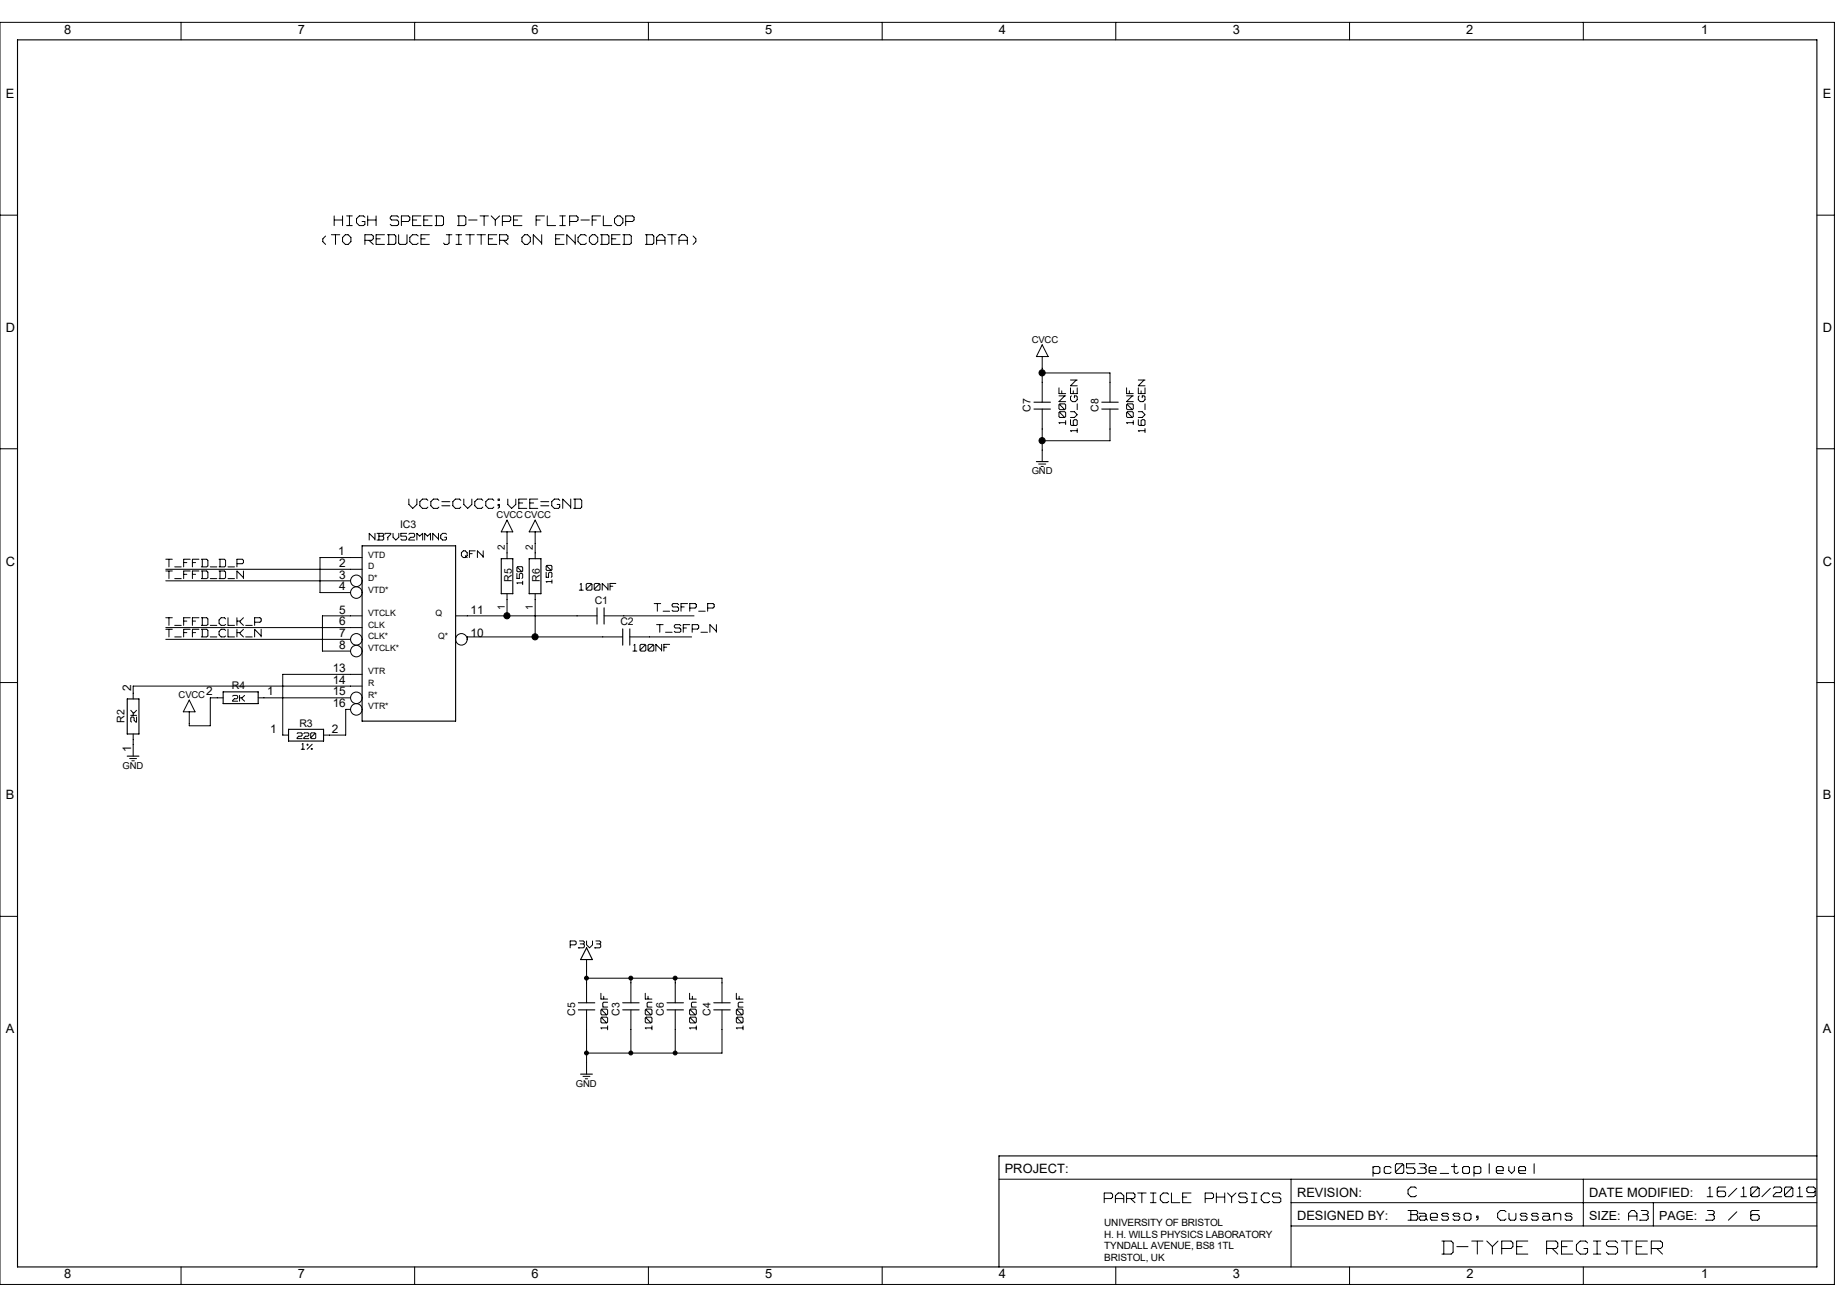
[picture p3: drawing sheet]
<svg xmlns="http://www.w3.org/2000/svg" width="420mm" height="297mm" viewBox="0 0 420 297" stroke-linecap="round" stroke-linejoin="round" font-family="sans-serif">
<g fill="none" stroke="#000" stroke-width=".25">
<path d="M4 9.1h408.9v278.8h-408.9zM235 93h3.7M235 91.4h3.7M250.4 93h3.7M250.4 91.4h3.7M235.5 104.9h2.7M82.3 124h21.2v39.9h-21.2zM113.9 127h2.6v7.9h-2.6zM120.3 127h2.6v7.9h-2.6zM135.7 138.1v3.7M137.3 138.1v3.7M28.9 158.8h2.7v8h-2.7z"/>
<path d="M50.7 157.2h8v2.7h-8zM141.5 142.9v3.7M143.1 142.9v3.7M28.9 171.8h2.7M65.6 165.7h7.9v2.7h-7.9zM133.3 215.4l1.3 2.7h-2.6zM131.4 227.9h3.8M131.4 229.5h3.8M141.5 227.9h3.7M141.5 229.5h3.7M151.6 227.9h3.7M151.6 229.5h3.7"/>
<path d="M162.2 227.9h3.7M162.2 229.5h3.7M132 244.1h2.6M412.9 262.7h-185.9v25.2"/>
</g>
<g fill="none" stroke="#000" stroke-width=".23">
<path d="M0 5.1h416.9v286.8h-416.9zM41.1 5.1v4M94.2 5.1v4M147.4 5.1v4M200.5 5.1v4M253.6 5.1v4M306.7 5.1v4M359.8 5.1v4M0 48.9h4M73.4 54.3v.6l.6 .6M74 53.6l-.6 .7M75.3 53.3h1.9"/>
<path d="M75.9 49.1v2.2M76 50h1.8M76.2 53.4v2.1M77.9 54v.9l.6 .6M77.9 49.1v2.2M78.5 53.3l-.6 .7M78.5 53.3h.6M78.5 55.5h.6M78.8 49.1h1.3M78.8 51.3h1.3M79.1 53.3l.7 .7M79.4 49.1v2.1"/>
<path d="M79.8 54v.9l-.7 .6M81 50.6l.7 .7M81.7 49.1l-.7 .6v.9M81.7 49.1h.8M81.7 51.3h.8M82.3 50.3h.6M82.6 49.1l.3 .3M82.9 53.3h1.6M82.9 50.3v.6M82.9 53.4v2.1M82.9 51l-.3 .3M83 54.6h1.5"/>
<path d="M83.6 49.1v2.2M83.6 50h1.8M83.9 54.7l.9 .8M84.5 53.3l.3 .3M84.8 54.3l-.3 .3M84.8 53.7v.5M85.5 53.3h1.9M85.5 49.1v2.2M85.5 53.4v2.1M85.5 55.5h1.9M85.5 54.3h.9M88.1 53.3h1.5l.4 .3"/>
<path d="M88.3 53.4v2.1M88.7 49.4v.3M88.7 49.7l.3 .3M88.7 51l.3 .3M89 49.1l-.3 .2M89 49.1h1.2M89 51.3h1.2M89 50h1.2M90 53.7v1.5l-.4 .3h-1.5M90.3 49.1l.3 .3M90.3 50l.3 .3M90.6 53.3v1.9l.3 .3h1.2"/>
<path d="M90.6 50.4v.5M90.6 51l-.3 .3M91.3 50.3h1.5M92.5 53.3v1.9l-.3 .3M92.8 49.1h-1.6v2.2M92.8 49.1l.3 .3M93.1 49.4v.6M93.1 54v.9l.7 .6M93.1 50l-.3 .3M93.8 53.3l-.7 .7M93.8 53.3h.9M93.8 55.5h.9"/>
<path d="M93.8 51.3h1.9M93.8 50h.9M94.7 53.3l.3 .3M95 55.2l-.3 .3M95.7 53.3h1.9M95.7 53.4v2.1M95.7 49.1h-1.9v2.2M95.7 55.5h1.9M95.7 54.3h.9M96.4 51.3h1.8M96.4 50h.8M98.2 49.1h-1.9v2.2"/>
<path d="M98.9 49.1h1.5M98.9 51.3h1.5M99.2 49.1v2.1M100.5 49.1l.3 .3M100.8 55.2l.3 .3M100.8 49.4v1.5M100.8 51l-.3 .3M101.4 53.3h1.3M102.1 53.4v1.8l-.4 .3h-.6M103.6 53.3h1.3M103.6 55.5h1.3M104 49.1h1.5l.4 .3"/>
<path d="M104.3 49.1v2.1M104.3 53.4v2.1M105.9 53.3h1.9M105.9 51l-.4 .3h-1.5M105.9 49.4v1.5M106.5 50h1.9M106.8 53.4v2.1M108.4 53.3h1.9M109.1 49.1h1.9M109.3 53.4v2.1M110 49.1v2.2M111 53.3h1.9"/>
<path d="M111 53.4v2.1h1.9M111 54.3h.9M111.6 49.1l.9 .9M112.6 50v1.3M113.5 53.4v2.1M113.5 53.3h1.6M113.5 49.1l-.9 .9M113.6 54.6h1.5M114.2 50.3h1.5M114.5 54.7l.9 .8M115.1 53.3l.3 .3M115.4 54.3l-.3 .3"/>
<path d="M115.4 53.7v.5M115.7 49.1h-1.5v2.2M115.7 49.1l.4 .3M116.1 50l-.4 .3M116.1 49.4v.6M116.8 51.3h1.8M116.8 50h.8M118.6 54v.9l.7 .6M118.6 49.1h-1.9v2.2M119.3 53.3l-.7 .7M119.3 53.3h.5M119.3 55.5h.5"/>
<path d="M119.9 53.3l.6 .7M120.5 54v.9l-.6 .6M121.2 53.3l1.9 1.9M121.2 53.4v2.1M121.9 50h.9M123.1 53.3v2.2M123.7 49.1h-1.9v2.2M124.4 49.1v2.2M124.4 51.3h1.9M126.3 53.3h1.9M126.3 53.4v2.1h1.9M126.3 54.3h.9"/>
<path d="M127.2 49.1h1.3M127.2 51.3h1.3M127.8 49.1v2.1M128.8 53.3l1.9 1.9M128.8 53.4v2.1M129.5 50.3h1.5M130.7 53.3v2.2M131 49.1h-1.5v2.2M131 49.1l.4 .3M131.4 49.4v.6M131.4 54v.9l.6 .6M131.4 50l-.4 .3"/>
<path d="M132 53.3l-.6 .7M132 53.3h.9M132 55.5h.9M132 50h1.9M132.9 53.3l.4 .3M133.3 55.2l-.4 .3M133.9 54v.9l.7 .6h.6M134.6 50h.9M135.2 53.3h-.6l-.7 .7M135.2 53.3l.6 .7M135.8 54v.9l-.6 .6M136.5 53.3h1.5"/>
<path d="M136.5 55.5h1.5M136.5 49.1h-1.9v2.2M136.8 53.4v2.1M137.1 49.1v2.2M137.2 51.3h1.8M138 53.3l.4 .3M138.4 53.7v1.5l-.4 .3M139 53.3h1.9M139 53.4v2.1M139.1 55.5h1.8M139.1 54.3h.9M139.7 50.6l.6 .7"/>
<path d="M140.3 49.1l-.6 .6v.9M140.3 49.1h.6l.7 .6v.9M141.6 53.3h1.5M141.6 55.5h1.5M141.6 50.6l-.7 .7h-.6M141.9 53.4v2.1M143.1 53.3l.4 .3M143.5 53.7v1.5l-.4 .3M144.1 50l-.4 .3h-1.5M144.1 49.4v.6M144.1 49.4l-.3-.3h-1.6v2.2M146.7 53.3h1.5l.4 .3"/>
<path d="M147 53.4v2.1M148.6 53.7v1.5l-.3 .3h-1.6M149.2 54v1.5M149.3 54.6h1.8M150.5 53.3h-.6l-.7 .7M150.5 53.3l.6 .7M151.1 54v1.5M151.8 53.3h1.9M152.7 53.4v2.1M154.3 54v1.5M154.3 54.6h1.9M154.9 53.3l-.6 .7"/>
<path d="M155 53.3h.5M155.6 53.3l.6 .7M156.2 54v1.5M157.5 53.6l.6 .6M158.1 54.9l-.6 .6M158.2 54.3v.6M412.9 48.9h4M236.9 78.4l1.3 2.6h-2.7zM236.9 81v10.4M236.9 93v11.9M236.9 84.8h15.4v6.6M240.7 94.7l.2 .2h1"/>
<path d="M240.7 96.1l.2 .2M240.7 90h1.5M240.7 88.1v1.4M240.7 92v.8M240.7 93.8v.8M240.7 89.5h1.5M240.7 91.3h1.5M240.7 96.1h1.4M240.9 91.8v.2M240.9 93.6v.2M240.9 93.6l-.2 .2M240.9 92l1 1.1h-1l-.2-.2"/>
<path d="M240.9 93.6h1M240.9 93.8l1 1M241.3 88.8v.6M241.9 91.8h-1l-.2 .2M241.9 90l-1.2 1.3M242 91.8l.2 .2M242 93.6l.2 .2M242.2 92.9l-.2 .2M242.2 94.7l-.2 .2M242.2 92v.8M242.2 93.8v.8M242.2 95.6v.9"/>
<path d="M243.3 96.5l.2 .2h1.1M243.3 97.9l.2 .2M243.3 86.4h1.5M243.3 93.6h.8M243.3 94.9h.8M243.3 88.1v1.4M243.3 90.2v.6M243.3 95.4v1M243.3 90.8l.4 .5M243.3 87.7h1.5M243.3 97.9h1.5M243.5 90l-.2 .2"/>
<path d="M243.9 96.5l.2 .1M243.9 88.8v.6M243.9 95.6v.8M244.2 90h.4M244.2 90v.4M244.2 93.6l.6 .6M244.6 95.4l-.7 .2M244.6 86.4l-1.3 1.3M244.6 90l.2 .2M244.6 95.4l.2 .2M244.8 94.3l-.6 .6M244.8 96.5l-.2 .2"/>
<path d="M244.8 88.1v1.4h-1.5M244.8 90.8l-.5 .5h-.5M244.8 90.2v.6M244.8 91.8v1.3M244.8 95.6v.8M244.8 97.4v.9M252.3 93v7.2h-15.4M256 93.8l.2-.2v.2M256 92.9l.2 .2M256 94.7l.2 .2M256 96.1l.2 .2M256 90h1.6"/>
<path d="M256 88.1v1.4M256 92v.8M256 93.8v.8M256.1 89.5h1.5M256.1 91.3h1.5M256.1 96.1h1.4M256.2 91.8v.2M256.2 91.8l-.2 .2M256.3 91.8h1l.3 .2M256.3 93.6h1l.3 .2M256.3 93.1h1M256.3 92l1 1"/>
<path d="M256.3 93.8l1 1M256.7 88.8v.6M257.3 90l-1.3 1.3M257.6 92.9l-.3 .2M257.6 94.7l-.3 .2h-1M257.6 92v.8M257.6 93.8v.8M257.6 95.6v.9M258.7 96.5l.2 .2M258.7 97.9l.2 .2M258.7 86.4h1.5M258.7 88.1v1.4"/>
<path d="M258.7 90.2v.6M258.7 95.4v1M258.7 90.8l.4 .5h.7M258.7 93.6h.8M258.7 94.9h.8M258.7 87.7h1.5M258.7 97.9h1.5M258.9 90l-.2 .2M259.3 96.5l.2 .1M259.3 88.8v.6M259.3 95.6v.8M259.6 90h.4l.2 .2"/>
<path d="M259.6 95.4l-.3 .2M259.6 90v.4M259.6 93.6l.6 .6M259.6 95.4h.4l.2 .2M260 86.4l-1.3 1.3M260.2 94.3l-.6 .6M260.2 96.5l-.2 .2h-1M260.2 88.1v1.4h-1.5M260.2 90.2v.6M260.2 91.8v1.3M260.2 95.6v.8M260.2 97.4v.9"/>
<path d="M260.2 90.8l-.4 .5M0 102h4M92.9 113.4v1.2M92.9 114.6l.9 .9M94.7 113.4v1.2M94.7 114.6l-.9 .9M95.4 114.9l.6 .6M96 113.4l-.6 .6v.9M96.1 113.4h.8l.3 .3M97.2 115.2l-.3 .3h-.8M97.9 114.9l.6 .6M98.5 113.4l-.6 .6v.9"/>
<path d="M98.6 113.4h.8M98.6 115.5h.8M99.4 113.4l.3 .3M99.7 115.2l-.3 .3M100.4 114.9h1.8M100.4 114h1.8M102.9 114.9l.6 .6h.9M104.4 113.4h-.9l-.6 .6v.9M104.4 113.4l.3 .3M104.7 115.2l-.3 .3M105.4 114.6l.9 .9M105.4 113.4v1.2"/>
<path d="M107.2 113.4v1.2M107.2 114.6l-.9 .9M107.9 114.9l.6 .6h.9M109.4 113.4h-.9l-.6 .6v.9M109.4 113.4l.3 .3M109.7 115.2l-.3 .3M110.4 114.9l.6 .6h.9M111.9 113.4h-.9l-.6 .6v.9M111.9 113.4l.3 .3M112.2 115.2l-.3 .3M113.2 113.4h.3M113.2 113.5v.2"/>
<path d="M113.2 113.7h.3M113.2 114.9h.3M113.5 114.6l-.3 .1v.2M113.5 115.3l-.3 .2M113.5 113.4v.3M113.5 114.6v.6M115.2 118.2l1.3 2.7h-2.6zM115.4 114.6l.8 .9M115.4 113.4v1.2M117.2 113.4v1.2M117.2 114.6l-.9 .9M117.9 113.4h1.8"/>
<path d="M117.9 113.5v2M117.9 115.5h1.8M117.9 114.3h.9M120.4 113.4h1.8M120.4 113.5v2M120.4 115.5h1.8M120.4 114.3h.9M121.6 118.2l1.3 2.7h-2.6zM122.9 114.9h1.8M122.9 114h1.8M125.4 114.9l.6 .6M126 113.4l-.6 .6v.9"/>
<path d="M126 113.4h.9M126 115.5h.9M126.6 114.6h.6M126.9 113.4l.3 .3M127.2 115.2l-.3 .3M127.2 114.6v.6M127.9 113.4l1.8 1.8M127.9 113.5v2M129.7 113.4v2.1M130.4 113.4h1.5M130.4 115.5h1.5M130.7 113.5v2"/>
<path d="M131.9 113.4l.3 .3M132.2 113.7v1.5M132.2 115.2l-.3 .3M236.1 105.5h1.6M236.6 106h.5M412.9 102h4M37.7 129.4h44.6M37.7 129.8h1.5M37.7 127.1h1.5M37.7 132h41.9M38.4 127.1v1.7M38.4 129.8v1.7"/>
<path d="M39.7 131.5h1.5M39.7 128.8h1.5M41.8 130.5h.7M41.8 127.8h.7M43.2 129.8h-1.5v1.7M43.2 127.1h-1.5v1.7M43.8 130.5h.6M43.8 127.8h.6M45.2 129.8h-1.5v1.7M45.2 127.1h-1.5v1.7M45.8 131.5h1.1M45.8 129.8h1.1"/>
<path d="M45.8 127.1h1.1M45.8 128.8h1.1M46 127.1v1.7M46 129.8v1.6M47 129.8l.2 .2M47 127.1l.2 .2M47.2 131.3l-.2 .2M47.2 128.6l-.2 .2M47.2 127.4v1.2M47.2 130v1.2M47.8 131.5h1.5M47.8 128.8h1.5"/>
<path d="M49.8 131.5h1.2M49.8 129.8h1.2M49.8 127.1h1.2M49.8 128.8h1.2M50 127.1v1.7M50 129.8v1.6M51 129.8l.3 .2M51 127.1l.3 .2M51.3 131.3l-.3 .2M51.3 128.6l-.3 .2M51.3 127.4v1.2M51.3 130v1.2"/>
<path d="M51.8 131.5h1.5M51.8 128.8h1.5M55.3 131.2l-1.5-1.4v1.7M55.3 127.4v.4M55.3 129.8v1.7M55.3 127.3l-.3-.2h-1.2v1.7M55.3 127.8l-.3 .3h-1.1M82.3 140h-9v8h6.3M82.3 126.7h-9.6v8h6.9M83.9 121.2l1.3 1.3M83.9 121.2v1.5M85.2 121.2v1.5"/>
<path d="M85.7 121.2h1.3M85.7 122.7h1.3M86.1 121.2v1.5M86.1 121.8h.9M87 121.2l.2 .2M87 121.8l.2 .3M87.2 121.6l-.2 .2M87.2 121.5v.1M87.2 122.1v.4l-.2 .2M87.5 121.2v.2M87.5 121.2h1.3M88.1 122.1v.6"/>
<path d="M88.8 121.5l-.7 .6M88.8 121.2v.2M89.3 122.1l.6 .6M89.3 121.2v.8M90.6 121.2v.8M90.6 122.1l-.6 .6M91.1 122.5l.2 .2M91.1 121.2v.6M91.1 121.2h1.3M91.1 121.8h1.1M91.4 122.7h.8M92.2 121.8l.2 .3"/>
<path d="M92.4 122.1v.4l-.2 .2M92.9 122.6v.1M93 122.7h1.2M93.1 121.2l-.2 .2M93.2 121.2h.8M93.3 122.1l-.4 .4M93.4 122.1h.6M94 121.2l.2 .2M94.2 121.5l-.2 .6M94.7 121.2l.6 .6M94.7 121.2v1.5M96.1 121.2v1.5"/>
<path d="M96.1 121.2l-.7 .6M96.5 121.2l.6 .6M96.5 121.2v1.5M97.8 121.2v1.5M97.8 121.2l-.6 .6M98.3 121.2l1.3 1.3M98.3 121.2v1.5M99.7 121.2v1.5M100.2 122.3l.4 .4M100.6 121.2l-.4 .4v.7M100.6 121.2h.7l.2 .2M101 122.1h.4"/>
<path d="M101.5 122.1v.4l-.2 .2h-.7M103.5 140h32.2M104.9 126.3l.4 .4M105.3 125.2l-.4 .4v.6M105.3 126.7h.4M105.3 125.2h.4M105.7 125.2l.5 .4v.6M105.7 126.3l.5 .4M106.2 126.3l-.5 .4M106.7 125.2h1.3M106.7 125.2v1.5M106.7 125.8h.6"/>
<path d="M108.5 125.2l1.3 1.2M108.5 125.2v1.5M109.8 125.2v1.5M115.2 120.9v6.1M115.2 134.9v5.1M117.5 129.8l.1 .1h1M117.5 129v.7M117.5 130.3v1.1h.5v-.8M117.6 128.8v.2M117.6 128.8l-.1 .2M117.7 128.8h.9M117.7 129l.9 .9"/>
<path d="M118.2 130.3l-.2 .2M118.3 130.3h.3M118.6 128.8l.2 .2M118.6 130.3l.2 .2M118.7 132.5h-1.2l.1 .1M118.8 129.8l-.2 .1M118.8 131.3l-.2 .1M118.8 129v.7M118.8 130.6v.6M118.8 132.1v.7M121.6 120.9v6.1M121.6 134.9v9.8"/>
<path d="M124.1 128.7v.8l.2 .1h.9l-.9-.9M124.1 130v1.1M124.1 131.2h.6M124.3 128.5v.2M124.9 130l-.2 .3v.8M124.9 130h.3M125.2 128.5h-.9l-.2 .2M125.3 128.5l.1 .2M125.3 130l.1 .3v.7M125.4 132.2h-1.3l.2 .1M125.4 128.7v.8l-.1 .1M125.4 131l-.1 .2"/>
<path d="M125.4 131.8v.7M131.7 134.1h.8M131.9 132.8l.2-.2v1.5M133.2 133.9l.2 .2h.9M133.2 132.8v1.1M134.3 132.6h-.9l-.2 .2M134.3 132.8l-1 1.1M134.3 132.8h.2M134.3 132.6l.2 .2M134.5 133.9l-.2 .2M134.5 132.8v1.1M135 133.9l.3 .2h.8"/>
<path d="M135 132.8v1.1M136.1 132.6h-.8l-.3 .2M136.1 132.8l-1 1.1M136.1 132.8h.2M136.1 132.6l.3 .2M136.4 133.9l-.3 .2M136.4 132.8v1.1M137.3 140h20.4M138.1 133.9l-1.2-1.3v1.5M138.2 132.6v1.5M138.7 133.2h.6M140 132.6h-1.4v1.5"/>
<path d="M148.7 137.2h1.5M149.4 137.2v1.7M150.7 138.9h1.5M152.7 137.4v.2M152.7 137.7l.3 .2M152.7 138.7l.3 .2M153 137.2l-.2 .2M153 137.2h.9M153 138.9h.9M153 137.9h.9M154 137.2l.2 .2M154 137.9l.2 .3"/>
<path d="M154.2 138.7l-.2 .2M154.2 138.2v.4M154.8 137.2h1.5M154.8 137.2v1.7M154.8 137.9h.7M156.8 137.2h1.1M156.8 137.2v1.7M156.8 138.2h1.1M158 137.2l.2 .3v.4l-.2 .3M158.8 138.9h1.5M160.8 137.2h1.2M160.8 137.2v1.7"/>
<path d="M160.9 138.2h1.1M162.1 137.2l.2 .3v.4l-.2 .3M0 155.1h4M37.7 142.6h44.6M37.7 143h1.5M37.7 140.4h1.5M37.7 145.3h41.9M38.4 140.4v1.7M38.4 143v1.7M39.7 144.7h1.5M39.7 142.1h1.5M41.7 143v1.7"/>
<path d="M41.7 143h1.5M41.8 143.8h.7M41.8 141.1h.7M43 159.1l1.3 2.7h-2.6zM43.2 140.4h-1.5v1.7M43.7 143v1.7M43.7 143h1.5M43.8 143.8h.6M43.8 141.1h.6M45.2 140.4h-1.5v1.7M45.8 144.7h1.1M45.8 143h1.1"/>
<path d="M45.8 140.4h1.1M45.8 142.1h1.1M46 140.4v1.7M46 143v1.7M47 143l.2 .3M47 140.4l.2 .2M47.2 144.5l-.2 .2M47.2 141.9l-.2 .2M47.2 140.7v1.2M47.2 143.3v1.2M47.8 144.7h1.5M47.8 142.1h1.5"/>
<path d="M49.8 141.6l.4 .5M49.8 143.6v.6l.4 .5M50.2 143l-.4 .5M50.2 140.4l-.4 .5v.7M50.3 144.7h.7M50.3 143h.7M50.3 140.4h.7M50.3 142.1h.7M50.7 158.6h-2.9v6.3h-4.8v-3.1M51 143l.3 .3M51 140.4l.3 .2M51.3 144.5l-.3 .2"/>
<path d="M51.3 141.9l-.3 .2M51.8 140.4v1.7M51.8 143v1.7M51.9 144.7h1.4M51.9 142.1h1.4M53.3 158.8l-.4 .5h1.1M53.3 158.8h.5M53.8 158h-.8l-.1 .2M53.8 158l.2 .2M53.8 140.4v1.7M53.8 143v1.7M54 158.2v.3"/>
<path d="M54 158.6l-.2 .2M54.4 158v1.3M54.5 158.6h.4M54.6 141.2v.2M54.6 143.8v.2M54.6 144.1l.7 .6M54.6 141.4l.7 .7M55 158.6v.2M55 158.8l.6 .5M55.3 143l-.7 .8h-.7M55.3 140.4l-.7 .7h-.7M55.6 158l-.6 .6"/>
<path d="M55.8 144.7h1.5M55.8 142.1h1.5M57.9 143l1.4 1.5M57.9 143v1.7M57.9 141.4h1.2M58.7 158.6h20.9M59.1 140.4h-1.2v1.7M59.1 140.4l.3 .2M59.4 140.7v.4M59.4 143v1.7M59.4 141.1l-.3 .3M82.3 155.9h-52v2.9"/>
<path d="M82.3 153.2h-18v13.8h1.3M141.5 144.7h-35.3v.6M143.1 144.7h14.1M143.8 148h.9M144.3 146.4l-.2 .2M144.3 146.5v1.4M145.5 146.7v1l.2 .3M145.7 146.4l-.2 .2M145.7 146.4h.9l.2 .2M146.5 146.7l-1 1M146.6 146.6h.1M146.8 146.7v1l-.2 .3h-.9"/>
<path d="M147.3 146.7v1l.2 .3M147.5 146.4l-.2 .2M147.5 146.4h.8M147.5 148h.8M148.3 146.7l-1 1M148.4 146.4l.1 .2h-.1M148.6 146.7v1l-.2 .3M149.1 146.4l1.2 1.3M149.1 146.5v1.5M149.2 141.9h1.5M149.9 142v1.7M150.4 146.4v1.6"/>
<path d="M150.9 146.4h1.3M150.9 146.5v1.5M150.9 147.1h.6M151.3 143.7h1.4M153.2 142.2v.2M153.2 142.5l.3 .2M153.2 143.5l.3 .2M153.5 141.9l-.2 .3M153.5 143.7h.9M153.5 141.9h.9M153.5 142.7h.9M154.5 141.9l.2 .3"/>
<path d="M154.5 142.7l.2 .3M154.7 143.5l-.2 .2M154.7 143v.4M155.3 141.9h1.5M155.3 142v1.7M155.3 142.7h.7M157.3 142v1.7M157.3 141.9h1.2l.3 .3v.5M158.8 142.7l-.3 .3h-1.1M159.3 143.7h1.5M161.3 141.9l1.5 1.5M161.3 142v1.7"/>
<path d="M162.8 141.9v1.8M412.9 155.1h4M29.5 172.4h1.5M29.7 161.4l.8 .6M29.7 163.9l.2 .2M29.7 162.6h1.3M29.9 162.9l-.2 .3v.7M29.9 162.9h.3M30 172.9h.5M30.3 162.9l.2 .3v.5l.4 .4M30.3 162.1v.4M30.3 166.8v5"/>
<path d="M30.9 164.1h.1M31 161.4l-.5 .6M31 162.9v1.1M67.5 167.7v.2M67.6 167.9h1.1M67.7 166.5l-.2 .2M67.7 166.5h.7M67.9 167.3l-.4 .4M67.9 167.3h.5M68.5 170.3h.7M68.5 166.5l.2 .2M68.7 169.1l.1-.1v1.2"/>
<path d="M68.7 167.1l-.2 .2M68.7 166.8v.2M69 167.7v.2M69.1 167.9h1.1M69.2 166.5l-.2 .2M69.3 166.5h.6M69.4 167.3l-.4 .4M69.5 167.3h.4M69.9 169.1h-.1l.1 .2M70 169.1v.2M70 166.5l.2 .2M70.2 167.1l-.2 .2"/>
<path d="M70.2 166.8v.2M70.6 166.8v.9l.2 .2M70.7 170.1h.2M70.7 170.1v.2M70.8 170.3h.1M70.8 166.5l-.2 .2M70.8 167.9h.7M70.8 166.5h.7M71 170.1v.2M71 169.1l-1.2 1.2M71.5 166.8l-.8 .8M71.5 166.7h.2"/>
<path d="M71.5 166.5l.3 .2M71.8 166.8v.9l-.3 .2M79.6 161.2h-1v5.8h-5.1M0 208.2h4M129.6 213.8h1M129.6 213.9v1.5M129.6 214.7h1M130.7 213.8l.2 .2M130.9 214.1v.4l-.2 .2M131.4 215.4h.1M131.7 215.4h.8M131.7 213.8h.8"/>
<path d="M131.9 214.5h.6M132.5 213.8l.3 .2M132.6 214.5l.2 .2M132.8 214.8v.4l-.3 .2M132.8 214.3l-.3 .2M132.8 214.1v.1M133.3 214.7l.6 .6M133.3 213.8v.9M133.3 218.1v9.8M134.7 213.8v.9M134.7 214.7l-.7 .7M135.2 215.4h.1"/>
<path d="M135.4 213.8h.9l.2 .2M136.3 214.5l.2 .2M136.5 214.8v.4l-.2 .2h-.9M136.5 214.3l-.2 .2h-.7M136.5 214.1v.1M412.9 208.2h4M133.3 229.5v14.6M133.3 222.3h30.8v5.6M136.6 230.4l.2 .2M136.6 232.2l.2 .3M136.6 225.7v1.3h1.5M136.6 229.6v.8"/>
<path d="M136.6 231.4v.8M136.8 229.4v.1M136.8 231.2v.2M136.8 229.3l-.2 .2M136.8 231.1l-.2 .3M136.8 229.3h1M136.8 230.6h1M136.8 231.1h1M136.8 231.4l1 1.1h-1M136.8 229.6l1 1M137 228.6l.2 .2M137 228.9h1.1"/>
<path d="M137 228v.6M137.2 227.8l-.2 .2M137.2 226.4v.6M137.2 227.8h.9M137.9 229.3l.2 .2M137.9 231.1l.2 .3M138 233.6h-1.4l.2 .2M138.1 230.4l-.2 .2M138.1 232.2l-.2 .3M138.1 229.6v.8M138.1 231.4v.8M138.1 233.1v.9"/>
<path d="M143.4 222.3v5.6M143.4 229.5v9.8M146.6 230.4l.3 .2h1M146.6 233.6l.3 .2M146.6 225.7v1.3M146.6 229.6v.8M146.6 231.4v.8M146.7 227h1.5M146.7 233.6h1.4M146.9 229.4v.1M146.9 231.2v.2M146.9 231.4l1 1.1h-1l-.3-.3"/>
<path d="M146.9 229.6l1 1M147.1 228.6l.1 .2M147.1 228.9h1.1M147.1 228v.6M147.3 227.8l-.2 .2M147.3 226.4v.6M147.3 227.8h.9M147.9 229.3h-1l-.3 .2M147.9 231.1h-1l-.3 .3M148 229.3l.2 .2M148 231.1l.2 .3M148.2 230.4l-.2 .2"/>
<path d="M148.2 232.2l-.2 .3M148.2 229.6v.8M148.2 231.4v.8M148.2 233.1v.9M153.5 222.3v5.6M153.5 229.5v9.8M156.7 230.4l.2 .2M156.7 232.2l.2 .3M156.7 233.6l.2 .2M156.7 225.7v1.3M156.7 229.6v.8M156.7 231.4v.8"/>
<path d="M156.8 227h1.4M156.8 233.6h1.4M156.9 229.4v.1M156.9 231.2v.2M156.9 229.3l-.2 .2M156.9 231.1l-.2 .3M157 229.3h1l.2 .2M157 231.1h1l.2 .3M157 232.5h1M157 229.6l1 1M157 231.4l1 1M157.1 228.6l.2 .2"/>
<path d="M157.1 228.9h1.1M157.1 228v.6M157.4 227.8l-.3 .2M157.4 226.4v.6M157.4 227.8h.8M158.2 230.4l-.2 .2h-1M158.2 232.2l-.2 .3M158.2 229.6v.8M158.2 231.4v.8M158.2 233.1v.9M164.1 229.5v9.8h-30.8M167.3 230.4l.3 .2"/>
<path d="M167.3 232.2l.3 .3M167.3 233.6l.3 .2M167.3 225.7v1.3M167.3 229.6v.8M167.3 231.4v.8M167.4 227h1.5M167.4 233.6h1.4M167.6 229.4v.1M167.6 231.2v.2M167.6 229.3l-.3 .2M167.6 231.1l-.3 .3M167.6 229.3h1.1l.2 .2"/>
<path d="M167.6 231.1h1.1l.2 .3M167.6 229.6l1 1M167.6 231.4l1 1M167.6 232.5h1M167.8 228.6l.1 .2M167.8 228.9h1.1M167.8 228v.6M168 226.4v.6M168.9 227.8h-.9l-.2 .2M168.9 230.4l-.2 .2h-1.1M168.9 232.2l-.2 .3M168.9 229.6v.8"/>
<path d="M168.9 231.4v.8M168.9 233.1v.9M132.5 244.6h1.6M133 245.2h.6M227 268h185.9M252.9 272v-.6l-.4-.3h-1.5v2.2M252.9 272l-.4 .4h-1.5M253.5 272.4h1.9M254.7 271.1h-.5l-.7 .6v1.6M254.8 271.1l.6 .7v1.5M256.1 272.4h1.5M257 272.4l.9 .9"/>
<path d="M257.6 271.1h-1.6v2.2M257.6 271.1l.3 .3v.6M257.9 272l-.3 .4M258.6 271.1h1.9M259.5 271.1v2.2M261.5 273.3h1.2M261.5 271.1h1.2M262.1 271.1v2.2M263.7 272.7l.6 .6M264.3 271.1l-.6 .6v.9M264.4 273.3h.8M264.4 271.1h.8"/>
<path d="M265.3 271.1l.3 .3M265.6 273l-.3 .3M266.2 271.1v2.2M266.3 273.3h1.8M268.8 272h.9M270.7 271.1h-1.9v2.2h1.9M275.8 272v-.6l-.4-.3h-1.5v2.2M275.8 272l-.4 .4h-1.5M276.4 271.1v2.2M276.5 272h1.8M278.3 271.1v2.2M279 271.1l.9 .9"/>
<path d="M279.9 272.1v1.2M280.9 271.1l-1 .9M281.5 271.4v.3M281.5 271.7l.3 .3M281.5 273l.3 .3M281.8 271.1l-.2 .3M281.9 271.1h1.1l.4 .3M281.9 272h1.1l.4 .4M283.4 273l-.4 .3h-1.1M283.4 272.4v.6M284.4 273.3h1.3M284.4 271.1h1.3"/>
<path d="M285 271.1v2.2M286.6 272.7l.7 .6M287.3 271.1l-.7 .6v.9M287.3 273.3h.9M287.3 271.1h.9M288.2 271.1l.3 .3M288.5 273l-.3 .3M289.2 271.4v.3M289.2 271.7l.3 .3M289.2 273l.3 .3M289.5 271.1l-.3 .3M289.5 271.1h1.2l.4 .3"/>
<path d="M289.5 272h1.2l.4 .4M291.1 273l-.4 .3h-1.2M291.1 272.4v.6M293.4 273.3h119.5M293.4 268v19.9M293.4 278.6h119.5M312 265.1v2.2M312.1 266.4l.2 .3M312.3 265.1l-.2 .2M312.4 265.1h.9l.3 .3M313.6 266.4l-.3 .3h-.9M313.6 265.4v.9"/>
<path d="M314.6 265.4v.9M314.6 266.4l.3 .3M314.9 265.1l-.3 .3M314.9 266.7h.9M314.9 265.1h.9M315.8 265.1l.3 .3M316.1 266.4l-.3 .3M317.1 266.4l.4 .3h1.1M317.1 264.8v1.5M318.6 264.5h-1.1l-.4 .3M318.6 264.8l-1.4 1.5M318.7 264.8h.3"/>
<path d="M318.7 264.5l.3 .3M319 266.4l-.3 .3M319 264.8v1.5M319.7 266.4l.3 .3M319.7 264.5v.9M319.7 265.4h1.5M319.7 264.5h1.9M320 266.7h1.2M320 277.3h1.9M320 275.1h1.9M320 270.4v.9l.6 .6M320.6 269.7l-.6 .7"/>
<path d="M320.6 275.1v2.1M320.7 276h1.2M320.7 269.7h.8M320.7 271.9h.8M321.2 265.4l.4 .3M321.6 269.7l.3 .3M321.6 266.4l-.4 .3M321.6 265.8v.5M321.9 271.7l-.3 .2M321.9 275.1l.3 .3M321.9 276l.3 .4M322.2 266.7h.1"/>
<path d="M322.2 275.4v.3M322.2 276.4v.5M322.2 277l-.3 .3M322.2 275.7l-.3 .3M322.5 276.7v.2M322.5 275.7h1.3M322.5 277l.3 .3M322.5 264.5h1.3l.3 .3M322.8 276.4l-.3 .2M322.9 276.4h1.2M322.9 277.3h.9M323.8 275.7l.3 .3"/>
<path d="M323.8 265.4l.3 .3M324.1 266.4l-.4 .3h-1.2M324.1 264.8v.2M324.1 265.8v.5M324.1 276.1v.8M324.1 277l-.3 .3M324.1 265.1l-.4 .3h-.9M324.1 277l.3 .3M324.8 266.4l.3 .3h1.2M324.8 265.4v.9M324.8 266h1.5M325.1 277l.3 .3h1.2"/>
<path d="M325.1 276.1v.8M325.1 276.6h1.5M326 265.1h-.9l-.3 .3M326.1 265.1l.2 .3M326.3 275.7h-.9l-.3 .3M326.3 275.7l.3 .3M326.3 265.4v.6M326.6 276.1v.5M327.3 266.7h1.9M327.6 276l.3 .4M327.6 277l.3 .3M327.9 275.7l-.2 .3"/>
<path d="M328 276.4h.8M328 277.3h.8M328 275.7h.8M328.9 275.7l.3 .3M328.9 276.4l.3 .2M329.1 277l-.2 .3M329.2 276.7v.3M329.9 265.1h1.2M330.2 276l.3 .4M330.2 277l.3 .3M330.5 275.7l-.3 .3M330.5 266.4l.3 .3"/>
<path d="M330.5 264.5v1.8M330.5 276.4h.9M330.5 277.3h.9M330.5 275.7h.9M330.8 266.7h.3M331.4 266.4l-.2 .2M331.5 275.7l.3 .3M331.5 276.4l.3 .2M331.7 277l-.2 .3M331.8 276.7v.3M332.4 266.4l.3 .3h.9M332.4 265.4v.9"/>
<path d="M332.7 277l.4 .3h.9M332.7 276.1v.8M333.6 265.1h-.9l-.3 .3M333.7 265.1l.3 .3M334 275.7h-.9l-.4 .3M334 266.4l-.3 .3M334 265.4v.9M334 275.7l.3 .3M334.3 276.1v.8M334.3 277l-.3 .3M335 265.1v2.2M335 266.4l.3 .3"/>
<path d="M335.3 265.1l-.3 .2M335.3 266.7h.9M335.3 265.1h.9M335.6 276.4v.2M335.6 276.4h.3v.6M335.6 276.6h.3M335.9 277l-.3 .3M336.3 265.1l.2 .3M336.5 266.4l-.2 .3M336.5 265.4v.9M338.5 264.5v2.2M340.1 266.4l.3 .3"/>
<path d="M340.1 265.4v.9M340.1 266h1.5M340.4 276.6l.6 .7h.9M340.4 265.1l-.3 .3M340.4 266.7h1.2M340.4 265.1h.9M341.3 265.1l.3 .3M341.6 265.4v.6M341.9 275.1h-.9l-.6 .6v.9M341.9 275.1l.4 .3M342.3 277l-.4 .3M342.9 266l.6 .7 .7-.7"/>
<path d="M342.9 265.1v.9M342.9 277l.3 .3M342.9 275.7v1.2M344.2 265.1v.9M344.5 277l-.3 .3h-.9M344.5 275.7v1.3M345.1 266.4l.3 .3M345.1 265.4v.9M345.4 265.1l-.3 .3M345.5 266.7h1.2M345.5 276l.3 .4M345.5 277l.3 .3"/>
<path d="M345.5 265.1h.9M345.8 275.7l-.3 .3M345.8 276.4h.9M345.8 277.3h.9M345.8 275.7h.9M346.4 265.1l.3 .3M346.7 265.4v.6h-1.5M346.8 275.7l.2 .3M346.8 276.4l.2 .2M347 277l-.2 .3M347 276.7v.3M348 276l.4 .4h.8"/>
<path d="M348 277l.4 .3h.8M348.7 264.5v2.2M349.2 275.7h-.8l-.3 .3M349.3 275.7l.3 .3M349.3 276.4l.3 .2M349.5 277l-.2 .3M349.6 276.7v.3M350.6 276.7v.2M350.6 275.7h1.2l.3 .3M350.6 277l.3 .3M350.9 276.4l-.3 .2M350.9 276.4h1.2"/>
<path d="M352.1 277l-.3 .3h-.9M352.1 276.1v.8M352.2 277l.3 .3M353.1 275.7v1.6M354.4 275.7h-.9l-.3 .3M354.4 275.7l.3 .3M354.7 276.1v1.2M355.7 276l.3 .4M355.7 277l.3 .3M356 275.7l-.3 .3M356 276.4h.9M356 277.3h.9"/>
<path d="M356 275.7h.9M357 275.7l.3 .3M357 276.4l.3 .2M357.2 277l-.2 .3M357.3 276.7v.3M359.8 268v10.6M370.2 276.4h1.8M370.8 275.1l-.7 .6v1.6M370.8 275.1h.5M371.4 275.1l.6 .7v1.5M372.7 277.3h.1M373 277.3h1.2"/>
<path d="M373 275.1h1.2M373.3 276h.9M374.2 275.1l.4 .3M374.3 276.1l.3 .3M374.6 275.4v.3M374.6 276.4v.5M374.6 277l-.4 .3M374.6 275.7l-.4 .3M375.8 273.3v5.3M387.7 277.3h.1M388 271.9h1.3M388 277.3h1.2"/>
<path d="M388 275.1h1.2M388.3 276h.9M388.3 270l.3-.2v2.1M389.3 275.1l.3 .3M389.3 276.1l.3 .3M389.6 275.4v.3M389.6 276.4v.5M389.6 277l-.3 .3M389.6 275.7l-.3 .3M390.3 271.7l.3 .2M390.3 270.1v1.5M390.6 270.7l-.3 .3"/>
<path d="M390.6 269.7l-.3 .3M390.6 269.7h1.6M390.6 271.9h1.2M390.6 270.7h1.2M391.8 270.7l.4 .3M392.2 271.1v.5M392.2 271.7l-.4 .2M394.7 270l-1.9 1.9M394.7 275.4l-1.9 1.9M395.6 271.9h1.3M396 270l.3-.2v2.1M397.9 271.7l.3 .2"/>
<path d="M397.9 270.1v1.5M397.9 275.4v1.5M397.9 277l.3 .3M398.2 269.7l-.3 .3M398.2 276l-.3 .3M398.2 275.1l-.3 .3M398.2 277.3h1.2M398.2 276h1.2M398.2 275.1h1.6M398.2 269.7h1.2M398.2 271.9h1.2M399.4 270.1l-1.5 1.5"/>
<path d="M399.5 270h.3M399.5 269.7l.3 .3M399.5 276l.3 .4M399.8 271.7l-.3 .2M399.8 270.1v1.5M399.8 276.4v.5M399.8 277l-.3 .3M402.3 270l-1.9 1.9M403 271.7v.2M403.1 271.9h1.8M403.3 269.7l-.3 .3M403.4 269.7h1.1"/>
<path d="M403.6 271l-.6 .7M403.7 271h.8M404.6 269.7l.3 .3M404.9 270.7l-.3 .3M404.9 270.1v.5M405.6 271.7l.2 .2M405.6 270.1v1.5M405.8 269.7l-.2 .3M405.9 269.7h1.2l.3 .3h-.3M407.1 270.1l-1.5 1.5M407.5 271.7l-.4 .2h-1.2M407.5 270.1v1.5"/>
<path d="M408.4 271.9h1.3M408.7 270l.3-.2v2.1M410.6 271.9h1.6M410.6 270.7l.4 .3h1.2M410.6 270.1v.5M412.2 269.7h-1.2l-.4 .3M412.2 269.7l.3 .3M412.5 270.7l-.3 .3M412.5 270.1v1.5M412.5 271.7l-.3 .2M41.1 287.9v4M94.2 287.9v4"/>
<path d="M147.4 287.9v4M200.5 287.9v4M253.6 287.9v4M306.7 287.9v4M327.7 282h2.1M327.7 285h2.1M328.1 282.1v2.8M329.8 282l.4 .4M330.2 282.5v2l-.4 .5M331.1 283.3h2.5M334.5 282h2.5M335.7 282.1v2.9"/>
<path d="M337.9 282l1.2 1.3M339.2 283.3v1.7M340.4 282l-1.2 1.3M341.3 282h2.1M341.3 282.1v2.9M341.3 283.7h2.1M343.4 282l.4 .4M343.8 283.3l-.4 .4M343.8 282.5v.8M344.7 282h2.5M344.7 282.1v2.9M344.7 283.3h1.2"/>
<path d="M344.7 285h2.5M351.5 282h2.1M351.5 282.1v2.9M351.5 283.7h2.1M352.8 283.8l1.2 1.2M353.6 282l.4 .4M354 283.3l-.4 .4M354 282.5v.8M354.9 282h2.5M354.9 282.1v2.9M354.9 283.3h1.3M354.9 285h2.5"/>
<path d="M358.3 284.1l.9 .9h1.1M359.8 287.9v4M360 283.7h.8v.8l-.4 .5M360.3 282h-1.1l-.9 .9v1.2M360.4 282l.4 .4M362.1 282h1.7M362.1 285h1.7M363 282.1v2.8M365.1 282.4v.4M365.1 282.9l.4 .4M365.1 284.6l.4 .4M365.5 282l-.4 .4"/>
<path d="M365.5 282h1.7M365.5 283.3h1.7M365.5 285h1.7M367.2 282l.4 .4M367.2 283.3l.4 .4v.8l-.4 .5M368.5 282h2.5M369.7 282.1v2.9M371.9 282h2.5M371.9 282.1v2.9M371.9 283.3h1.2M371.9 285h2.5M375.3 282h2.1l.4 .4"/>
<path d="M375.3 282.1v2.9M376.6 283.8l1.2 1.2M377.8 283.3l-.4 .4h-2.1M377.8 282.5v.8"/>
<circle cx="81" cy="132" r="1.31"/>
<circle cx="81" cy="134.7" r="1.31"/>
<circle cx="81" cy="145.3" r="1.31"/>
<circle cx="81" cy="148" r="1.31"/>
<circle cx="81" cy="158.6" r="1.31"/>
<circle cx="104.9" cy="145.3" r="1.31"/>
<circle cx="81" cy="161.2" r="1.31"/>
</g>
<g fill="#000" stroke="#000" stroke-width=".23">
<circle cx="236.8" cy="84.7" r=".7"/>
<circle cx="236.8" cy="100.1" r=".7"/>
<circle cx="115.2" cy="139.9" r=".7"/>
<circle cx="121.6" cy="144.7" r=".7"/>
<circle cx="133.3" cy="239.3" r=".44"/>
<circle cx="133.3" cy="222.3" r=".44"/>
<circle cx="143.4" cy="239.3" r=".44"/>
<circle cx="143.4" cy="222.3" r=".44"/>
<circle cx="153.4" cy="222.3" r=".44"/>
<circle cx="153.4" cy="239.3" r=".44"/>
</g>
<text font-size="5.6" fill="#fff" x="327.7" y="285.5">D-TYPE REGISTER</text>
<g font-size="4.2" fill="#fff">
<text x="75.9" y="51.6">HIGH SPEED D-TYPE FLIP-FLOP</text>
<text x="73.4" y="55.9">(TO REDUCE JITTER ON ENCODED DATA)</text>
<text x="312" y="267">pc053e_toplevel</text>
<text x="251" y="273.7">PARTICLE PHYSICS</text>
<text x="320" y="272.3">C</text>
<text x="388" y="272.3">16/10/2019</text>
<text x="320" y="277.7">Baesso, Cussans</text>
<text x="370.1" y="277.7">A3</text>
<text x="387.7" y="277.7">3 / 6</text>
</g>
<text font-size="4" fill="#fff" x="92.9" y="116">VCC=CVCC;VEE=GND</text>
<g font-size="3.4" fill="#fff">
<text x="242.7" y="96.5" transform="rotate(-90 242.7 96.5)">100NF</text>
<text x="245.4" y="98.3" transform="rotate(-90 245.4 98.3)">16V_GEN</text>
<text x="258.1" y="96.5" transform="rotate(-90 258.1 96.5)">100NF</text>
<text x="260.8" y="98.3" transform="rotate(-90 260.8 98.3)">16V_GEN</text>
<text x="138.6" y="234" transform="rotate(-90 138.6 234)">100nF</text>
<text x="148.7" y="234" transform="rotate(-90 148.7 234)">100nF</text>
<text x="158.8" y="234" transform="rotate(-90 158.8 234)">100nF</text>
<text x="169.4" y="234" transform="rotate(-90 169.4 234)">100nF</text>
</g>
<g font-size="3.3" fill="#fff">
<text x="37.7" y="129.2">T_FFD_D_P</text>
<text x="37.7" y="131.8">T_FFD_D_N</text>
<text x="37.7" y="142.5">T_FFD_CLK_P</text>
<text x="148.7" y="139.2">T_SFP_P</text>
<text x="37.7" y="145.1">T_FFD_CLK_N</text>
<text x="149.2" y="144">T_SFP_N</text>
</g>
<text font-size="3" fill="#fff" x="129.6" y="215.7">P3V3</text>
<g font-size="2.9">
<text x="14.6" y="7.7">8</text>
<text x="67.7" y="7.7">7</text>
<text x="120.8" y="7.7">6</text>
<text x="173.9" y="7.7">5</text>
<text x="227" y="7.7">4</text>
<text x="280.2" y="7.7">3</text>
<text x="333.2" y="7.7">2</text>
<text x="386.6" y="7.7">1</text>
<text x="1.3" y="22.3">E</text>
<text x="414.3" y="22.3">E</text>
<text x="1.3" y="75.4">D</text>
<text x="414.3" y="75.4">D</text>
<text x="1.3" y="128.6">C</text>
<text x="414.3" y="128.6">C</text>
<text x="1.3" y="181.7">B</text>
<text x="414.3" y="181.7">B</text>
<text x="1.3" y="234.8">A</text>
<text x="414.3" y="234.8">A</text>
<text x="228.3" y="266.7">PROJECT:</text>
<text x="294.8" y="271.9">REVISION:</text>
<text x="361.1" y="271.9">DATE MODIFIED:</text>
<text x="294.8" y="277.3">DESIGNED BY:</text>
<text x="14.6" y="290.5">8</text>
<text x="67.7" y="290.5">7</text>
<text x="120.8" y="290.5">6</text>
<text x="173.9" y="290.5">5</text>
<text x="227" y="290.5">4</text>
<text x="280.2" y="290.5">3</text>
<text x="333.3" y="290.5">2</text>
<text x="386.6" y="290.5">1</text>
</g>
<g font-size="2.9" fill="#fff">
<text x="83.9" y="123">NB7V52MMNG</text>
<text x="104.9" y="127">QFN</text>
<text x="119.2" y="132.8" transform="rotate(-90 119.2 132.8)">150</text>
<text x="125.9" y="132.5" transform="rotate(-90 125.9 132.5)">150</text>
<text x="131.7" y="134.4">100NF</text>
<text x="143.8" y="148.3">100NF</text>
<text x="31.5" y="164.1" transform="rotate(-90 31.5 164.1)">2K</text>
</g>
<g font-size="2.8">
<text x="361.1" y="277.3">SIZE:</text>
<text x="377.1" y="277.3">PAGE:</text>
</g>
<g font-size="2.7">
<text x="76.8" y="126.2">1</text>
<text x="77.1" y="131.5">3</text>
<text x="77.1" y="128.8">2</text>
<text x="77.1" y="134.1">4</text>
<text x="77.1" y="139.4">5</text>
<text x="77.1" y="142.1">6</text>
<text x="106.9" y="139.4">11</text>
<text x="77.1" y="144.7">7</text>
<text x="77.1" y="147.4">8</text>
<text x="106.9" y="144.7">10</text>
<text x="75.6" y="152.7">13</text>
<text x="75.6" y="155.4">14</text>
<text x="29.8" y="157" transform="rotate(-90 29.8 157)">2</text>
<text x="46.8" y="158">2</text>
<text x="60.7" y="158">1</text>
<text x="75.6" y="158">15</text>
<text x="75.6" y="160.7">16</text>
<text x="61.4" y="166.5">1</text>
<text x="75.4" y="166.5">2</text>
<text x="29.8" y="170.9" transform="rotate(-90 29.8 170.9)">1</text>
</g>
<g font-size="2.5" fill="#fff">
<text x="52.9" y="159.6">2K</text>
<text x="67.5" y="168.1">220</text>
<text x="68.5" y="170.5">1%</text>
</g>
<g font-size="2.4">
<text x="234.2" y="93.5" transform="rotate(-90 234.2 93.5)">C7</text>
<text x="249.6" y="93.5" transform="rotate(-90 249.6 93.5)">C8</text>
<text x="90.9" y="120.1">IC3</text>
<text x="116.3" y="132.2" transform="rotate(-90 116.3 132.2)">R5</text>
<text x="122.7" y="132.2" transform="rotate(-90 122.7 132.2)">R6</text>
<text x="135.2" y="137.3">C1</text>
<text x="141" y="142.1">C2</text>
<text x="52.7" y="156.6">R4</text>
<text x="28.3" y="164.3" transform="rotate(-90 28.3 164.3)">R2</text>
<text x="68.1" y="165.1">R3</text>
<text x="130.7" y="230.9" transform="rotate(-90 130.7 230.9)">C5</text>
<text x="140.8" y="230.9" transform="rotate(-90 140.8 230.9)">C3</text>
<text x="150.9" y="230.9" transform="rotate(-90 150.9 230.9)">C6</text>
<text x="161.5" y="230.9" transform="rotate(-90 161.5 230.9)">C4</text>
</g>
<g font-size="2.3">
<text x="114.8" y="125.1" transform="rotate(-90 114.8 125.1)">2</text>
<text x="121.1" y="125.1" transform="rotate(-90 121.1 125.1)">2</text>
<text x="114.8" y="138.7" transform="rotate(-90 114.8 138.7)">1</text>
<text x="121.1" y="138.7" transform="rotate(-90 121.1 138.7)">1</text>
<text x="251" y="278.6">UNIVERSITY OF BRISTOL</text>
<text x="251" y="281.2">H. H. WILLS PHYSICS LABORATORY</text>
<text x="251" y="283.9">TYNDALL AVENUE, BS8 1TL</text>
<text x="251" y="286.5">BRISTOL, UK</text>
</g>
<g font-size="2.2">
<text x="234.5" y="77.9">CVCC</text>
<text x="234.5" y="107.8">GND</text>
<text x="112.9" y="117.7">CVCCCVCC</text>
<text x="40.6" y="158.6">CVCC</text>
<text x="27.9" y="174.8">GND</text>
<text x="130.9" y="247">GND</text>
</g>
<g font-size="2">
<text x="83.7" y="132">D*</text>
<text x="83.7" y="126.7">VTD</text>
<text x="83.7" y="129.4">D</text>
<text x="83.7" y="134.7">VTD*</text>
<text x="83.7" y="140">VTCLK</text>
<text x="83.7" y="142.6">CLK</text>
<text x="99" y="140">Q</text>
<text x="83.7" y="145.3">CLK*</text>
<text x="83.7" y="148">VTCLK*</text>
<text x="99.6" y="145.3">Q*</text>
<text x="83.7" y="153.2">VTR</text>
<text x="83.7" y="155.9">R</text>
<text x="83.7" y="158.6">R*</text>
<text x="83.7" y="161.2">VTR*</text>
</g>
</svg>
